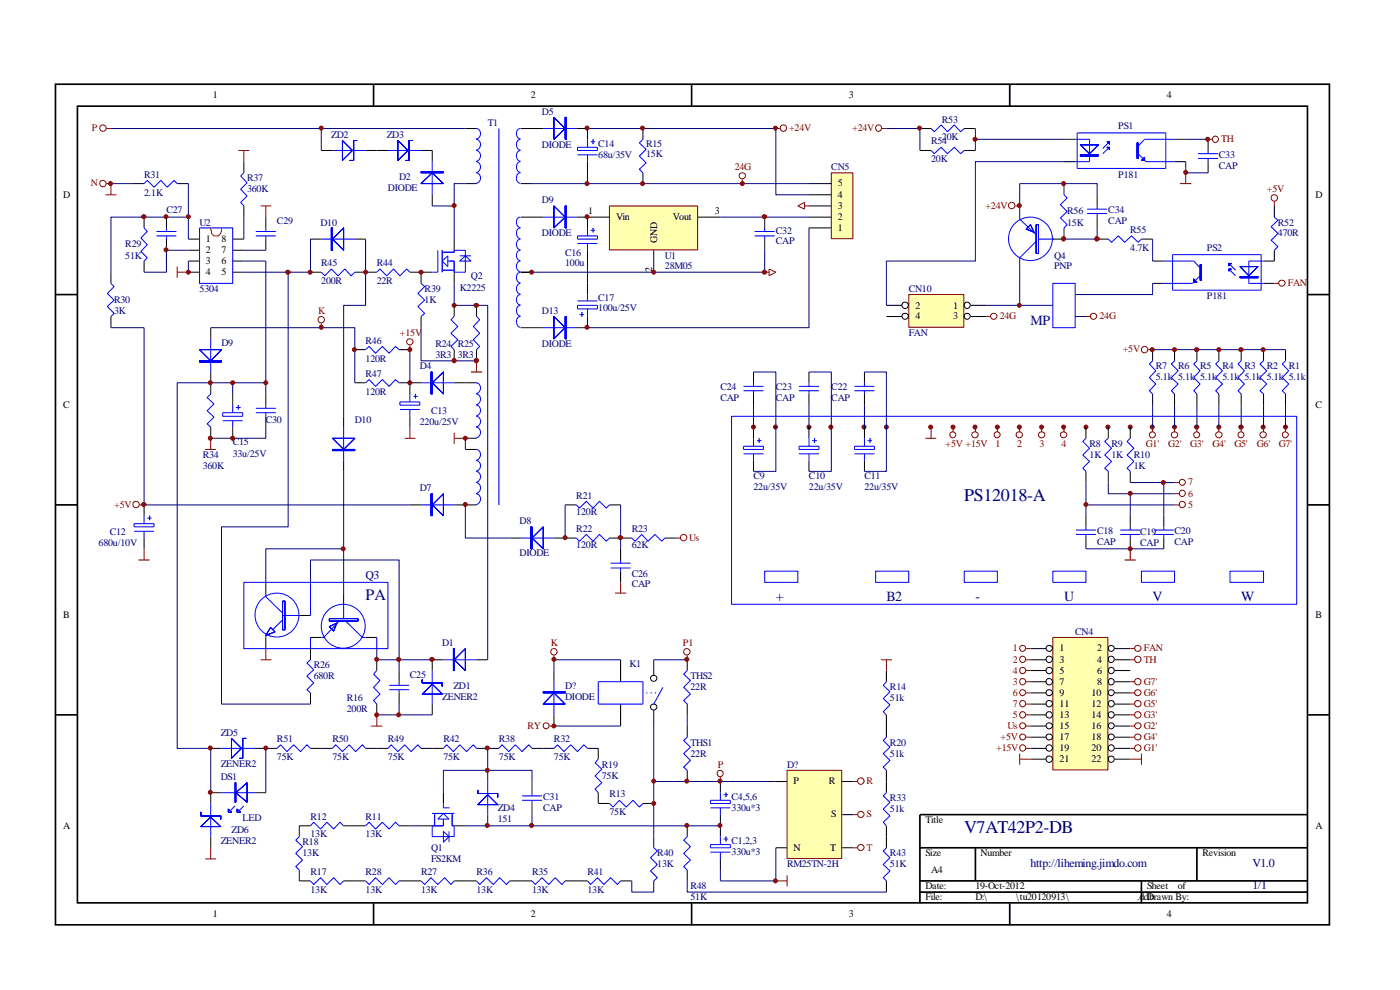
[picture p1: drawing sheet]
<svg xmlns="http://www.w3.org/2000/svg" width="297mm" height="210mm" viewBox="0 0 297 210" stroke-linecap="round" stroke-linejoin="round" font-family="sans-serif">
<g fill="none" stroke="#000" stroke-width=".35">
<path d="M11.8 17.9h270.2v178.3h-270.2zM79.2 17.9v4.6M146.7 17.9v4.6M214.2 17.9v4.6M16.4 22.5h261v169h-261zM11.8 62.5h4.6M277.5 62.5h4.6M11.8 107.1h4.6M277.5 107.1h4.6M11.8 151.6h4.6M277.5 151.6h4.6M195.2 179.8h82.3"/>
<path d="M206.9 179.8v7.1M253.9 179.8v7.1M277.5 172.8h-82.3v18.8M79.2 191.6v4.7M146.7 191.6v4.7M195.2 186.9h82.3M195.2 189.2h82.3M214.2 191.6v4.7M242.1 186.9v4.7"/>
</g>
<g fill="none" stroke="#000" stroke-width=".21">
<path d="M28.2 38.9h2.4M37.6 38.9h2.4M51.7 34.3v2.4M68.2 31.9h2.3M77.6 31.9h4.7M89.3 31.9h2.4v2.4M98.7 27.3h2.4M98.7 38.9h2.4M110.5 27.3h4.7M110.5 38.9h2.4M122.3 27.3h2.3M23.5 57.7v2.4"/>
<path d="M30.6 46.1v2.2M30.6 55.4v2.3M35.3 46.1v2.2M35.3 50.7v2.4M40 57.7h2.3M40 50.7h2.3M40 53.1h2.3M40 55.4h2.3M49.4 57.7h2.3M49.4 50.7h2.3M49.4 53.1h2.3M49.4 55.4h2.3"/>
<path d="M51.7 43.7v2.4M56.4 46.1v2.2M56.4 50.7v2.4M65.9 57.7h2.3M65.9 50.7h2.3M75.3 57.7h4.6M75.3 50.7h2.3M87 57.7h4.7M89.3 57.7v2.4M91.7 41.3v2.4M96.4 50.7v2.4M96.4 57.7v2.4"/>
<path d="M110.5 57.7h2.4M110.5 46.1h4.7M122.3 46.1h2.3M162.2 46.1v2.2M162.2 50.7v2.4M23.5 67.1v2.4M44.7 69.5v2.4M44.7 78.9v4.7M89.3 67.1v2.4M96.4 64.8v2.3M96.4 74.2v2.3M101.1 64.8v2.3"/>
<path d="M101.1 74.2v2.3M110.5 69.5h4.7M122.3 69.5h2.3M44.7 90.6v2.4M49.4 83.6v2.3M49.4 90.6v2.4M56.4 83.6v2.3M56.4 88.3v2.3M72.9 88.3v2.3M72.9 97.7v2.3M87 88.3v2.3M89.3 81.2h-2.3v2.4"/>
<path d="M96.4 81.2h4.7M98.7 95.3h2.4M98.7 93h2.4M30.6 107.1v2.3M30.6 114.1v2.3M87 107.1h2.3M96.4 107.1h4.7M108.1 114.1h2.4M117.5 114.1h4.8M119.9 107.1h2.4M129.3 107.1h2.4M129.3 114.1h4.7"/>
<path d="M131.7 116.4v2.4M141.1 114.1h2.3M56.4 123.5v2.3M56.4 135.2v2.4M63.5 130.6h2.4M65.9 135.2h2.3M65.9 137.6v2.4M72.9 125.8v2.4M77.6 135.2h2.3M79.9 140v2.2M94.1 140h-2.4v2.2M101.1 140h2.4"/>
<path d="M131.7 121.2v2.3M44.7 158.7h2.3M54.1 158.7h4.7M65.9 147v2.4M65.9 158.7h4.6M77.6 158.7h4.7M79.9 149.4v2.2M84.7 142.2v2.4M84.7 147v2.4M89.3 158.7h4.8M91.7 149.4v2.2M101.1 158.7h4.7"/>
<path d="M112.9 158.7h4.6M124.6 158.7h2.3v2.3M44.7 177.5v2.3M47 168.1h-2.3v2.3M54.1 168.1h2.3M126.9 168.1v2.3h2.4M136.4 170.4h2.3"/>
</g>
<g fill="none" stroke="#00f" stroke-width=".21">
<path d="M30.6 38.9l.6-.6 1.5 1.4 1.4-1.4 1.4 1.4 1.4-1.4 .7 .6M51.7 36.7l-.6 .6 1.3 1.5-1.3 1.3 1.3 1.5-1.3 1.3 .6 .8M70.5 31.9h7.1M82.3 31.9h7M91.7 34.3v7M101 27.3a1.11 1.11 0 0 1 1 1.1 1.11 1.11 0 0 1-1 1.1M101 29.5a1.17 1.17 0 0 1 .9 1.2 1.17 1.17 0 0 1-.9 1.1M101 31.9a1.17 1.17 0 0 1 .9 1.2 1.17 1.17 0 0 1-.9 1.1M101 34.3a1.17 1.17 0 0 1 .9 1.1 1.17 1.17 0 0 1-.9 1.2M101 36.7a1.11 1.11 0 0 1 1 1.1 1.11 1.11 0 0 1-1 1.1M110.4 36.7a1.14 1.14 0 0 0-.8 1.1 1.14 1.14 0 0 0 .8 1.1M110.4 34.3a1.19 1.19 0 0 0-.8 1.1 1.19 1.19 0 0 0 .8 1.2"/>
<path d="M110.4 31.9a1.19 1.19 0 0 0-.8 1.2 1.19 1.19 0 0 0 .8 1.1M110.4 29.5a1.19 1.19 0 0 0-.8 1.2 1.19 1.19 0 0 0 .8 1.1M110.4 27.3a1.14 1.14 0 0 0-.8 1.1 1.14 1.14 0 0 0 .8 1.1M115.2 27.3h7.1M30.6 48.3l.6 .8-1.3 1.4 1.3 1.4-1.3 1.4 1.3 1.4-.6 .7M33.2 49.1h4.2M33.2 50h4.2M35.3 48.3v.8M35.3 50v.7M42.3 48.3h7.1v11.8h-7.1zM54.3 49.1h4.2M54.3 50h4.2"/>
<path d="M56.4 48.3v.8M56.4 50v.7M68.2 57.7l.7 .8 1.4-1.4 1.4 1.4 1.5-1.4 1.3 1.4 .8-.8M68.2 50.7h7.1M79.9 57.7l.7-.6 1.4 1.4 1.5-1.4 1.3 1.4 1.5-1.4 .7 .6M92.9 53.1v4.6h-1.2M93.8 53.5h2.6v-.4h2.3v4.6h-2.3v-2.3h-1.4M93.8 53.1v4.6M93.8 57.3h2.6M93.8 55.4l1.2-1.1v2.3zM97.5 55.4l1.2-1.1 1.2 1.1zM97.5 54.3h2.4"/>
<path d="M110.4 55.4a1.19 1.19 0 0 0-.8 1.1 1.19 1.19 0 0 0 .8 1.2M110.4 53.1a1.14 1.14 0 0 0-.8 1.1 1.14 1.14 0 0 0 .8 1.1M110.4 50.7a1.19 1.19 0 0 0-.8 1.2 1.19 1.19 0 0 0 .8 1.1M110.4 48.3a1.19 1.19 0 0 0-.8 1.2 1.19 1.19 0 0 0 .8 1.1M110.4 46.1a1.14 1.14 0 0 0-.8 1.1 1.14 1.14 0 0 0 .8 1.1M110.4 57.7a1.19 1.19 0 0 0-.8 1.2 1.19 1.19 0 0 0 .8 1.1M115.2 46.1h7.1M160.1 49.1h4.2M160.1 50h4.2M162.2 48.3v.8M162.2 50v.7M23.5 60.1l.7 .7-1.4 1.4 1.4 1.5-1.4 1.3 1.4 1.5-.7 .6"/>
<path d="M44.7 71.9v7M89.3 60.1l.8 .7-1.5 1.4 1.5 1.5-1.5 1.3 1.5 1.5-.8 .6M96.4 67.1l-.7 .7 1.4 1.5-1.4 1.4 1.4 1.4-1.4 1.4 .7 .7M101.1 67.1l.7 .7-1.4 1.5 1.4 1.4-1.4 1.4 1.4 1.4-.7 .7M110.4 67.1a1.19 1.19 0 0 0-.8 1.2 1.19 1.19 0 0 0 .8 1.1M110.4 64.8a1.19 1.19 0 0 0-.8 1.1 1.19 1.19 0 0 0 .8 1.2M110.4 62.5a1.14 1.14 0 0 0-.8 1.1 1.14 1.14 0 0 0 .8 1.1M110.4 60.1a1.19 1.19 0 0 0-.8 1.2 1.19 1.19 0 0 0 .8 1.1M115.2 69.5h7.1M44.7 83.6l-.8 .7 1.5 1.4-1.5 1.4 1.5 1.4-1.5 1.4 .8 .7M47.2 87.5h4.3v.8h-4.3zM47.2 89.2h4.3"/>
<path d="M49.4 85.9v1.6M49.4 89.2v1.4M50 86.4h1.1M50.5 85.9v1M54.3 86.6h4.2M54.3 87.5h4.2M56.4 85.9v.7M56.4 87.5v.8M72.9 90.6v7.1M84.8 85.3h4.3v.6h-4.3zM84.8 86.9h4.3M87 83.6v1.7"/>
<path d="M87 86.9v1.4M87.7 84.1h.9M88.1 83.6v.9M89.3 81.2h7.1M101 95.3a1.17 1.17 0 0 1 .9 1.2 1.17 1.17 0 0 1-.9 1.1M101 97.7a1.11 1.11 0 0 1 1 1.1 1.11 1.11 0 0 1-1 1.1M101 100a1.17 1.17 0 0 1 .9 1.1 1.17 1.17 0 0 1-.9 1.2M101 81.2a1.17 1.17 0 0 1 .9 1.1 1.17 1.17 0 0 1-.9 1.2M101 83.6a1.17 1.17 0 0 1 .9 1.1 1.17 1.17 0 0 1-.9 1.2M101 85.9a1.17 1.17 0 0 1 .9 1.2 1.17 1.17 0 0 1-.9 1.1M101 88.3a1.11 1.11 0 0 1 1 1.1 1.11 1.11 0 0 1-1 1.1M101 90.6a1.17 1.17 0 0 1 .9 1.1 1.17 1.17 0 0 1-.9 1.2"/>
<path d="M28.4 111.1h4.3v.7h-4.3zM28.4 112.7h4.3M30.6 109.4v1.7M30.6 112.7v1.4M31.2 109.9h1M31.7 109.4v.9M89.3 107.1h7.1M101 102.4a1.17 1.17 0 0 1 .9 1.1 1.17 1.17 0 0 1-.9 1.1M101 104.7a1.17 1.17 0 0 1 .9 1.2 1.17 1.17 0 0 1-.9 1.1M110.5 114.1h7M122.3 114.1l.6 .7 1.5-1.4 1.4 1.4 1.4-1.4 1.4 1.4 .7-.7M122.3 107.1l.6 .7 1.5-1.5 1.4 1.5 1.4-1.5 1.4 1.5 .7-.7"/>
<path d="M129.5 119.5h4.3M131.7 118.8v.7M134 114.1l.7 .7 1.4-1.4 1.4 1.4 1.4-1.4 1.5 1.4 .7-.7M51.7 123.5h30.6v14.1h-30.6zM56.4 125.8v.8l3.5 3.4M56.4 134.8v.4M59.9 131.5l-2.1 2.1M59.9 130.6h3.6M65.9 140l-.8 .6 1.4 1.5-1.4 1.3 1.4 1.5-1.4 1.4 .8 .7M65.9 123.5v7.1M65.9 135.2v2.4M72 131.7l-3.3 3.5h-.5"/>
<path d="M72.9 123.5v2.3M72.9 127.9v3.3M73.3 131.7l3.6 3.5h.7M79.9 135.2v2.4M94.1 140h7M129.5 120.5h4.3M131.7 120.5v.7M47 158.7h7.1M58.8 158.7l.7-.7 1.4 1.4 1.4-1.4 1.5 1.4 1.3-1.4 .8 .7M70.5 158.7l.7-.7 1.4 1.4 1.5-1.4 1.3 1.4 1.5-1.4 .7 .7M79.9 142.2l-.7 .8 1.4 1.4-1.4 1.4 1.4 1.4-1.4 1.4 .7 .8M82.3 158.7l.7-.7 1.4 1.4 1.5-1.4 1.3 1.4 1.4-1.4 .7 .7"/>
<path d="M82.5 145.4h4.3M82.5 146.3h4.3M84.7 144.6v.8M84.7 146.3v.7M91.7 142.2v7.2M94.1 158.7l.6-.7 1.5 1.4 1.3-1.4 1.5 1.4 1.4-1.4 .7 .7M105.8 158.7l.7-.7 1.4 1.4 1.4-1.4 1.4 1.4 1.5-1.4 .7 .7M117.5 158.7l.8-.7 1.3 1.4 1.5-1.4 1.4 1.4 1.4-1.4 .7 .7M44.7 170.4v7.1M47 168.1h7.1M49.9 170.9l-1 1M51.7 170.9l-.9 1"/>
<path d="M126.9 161l-.7 .8 1.5 1.4-1.5 1.4 1.5 1.4-1.5 1.4 .7 .7M129.3 170.4l.7 .8 1.4-1.4 1.4 1.4 1.5-1.4 1.3 1.4 .8-.8"/>
<circle cx="58.7" cy="130.5" r="4.7"/>
<circle cx="72.8" cy="132.8" r="4.7"/>
</g>
<path d="M44.7 48.3v.6h.2a.98 .98 0 0 0 .4 1.1 .98 .98 0 0 0 1.3-.2l.4-.7v-.8" fill="none" stroke="#f00" stroke-width=".21"/>
<g fill="none" stroke="#800000" stroke-width=".21">
<path d="M22.6 27.3h.9M22.6 38.9h.9v2.4M50.5 31.9h2.4M51.7 31.9v2.4M22.4 41.3h2.3M37.6 56.6v2.3M37.6 57.7h2.4M55.3 43.7h2.3M56.4 43.7v2.4M99.9 78.9h2.4M101.1 76.5v2.4M43.5 95.3h2.3"/>
<path d="M44.7 93v2.3M85.9 93h2.2M87 90.6v2.4M96.4 91.8v2.3M96.4 93h2.3M29.4 118.8h2.3M29.6 107.1h1M30.6 116.4v2.4M55.3 140h2.3M56.4 137.6v2.4M130.5 125.8h2.3M131.7 123.5v2.3"/>
<path d="M78.7 154h2.4M79.9 151.6v2.4M44.7 179.8v2.4M152.8 164.8v1M43.5 182.2h2.3"/>
<circle cx="21.8" cy="38.9" r=".68"/>
<circle cx="21.8" cy="27.2" r=".68"/>
<circle cx="28.9" cy="107" r=".68"/>
<circle cx="152.8" cy="164.1" r=".66"/>
</g>
<path d="M70.3 48.3v4.8h.2v-4.8zM70.3 48.3v4.8h.2v-4.8z" fill="#00f" stroke="#00f" stroke-width=".21"/>
<g fill="#00f" stroke="#00f" stroke-width=".21">
<path d="M70.5 50.7l2.4-2.4v4.8zM70.5 50.7l2.4-2.4v4.8z" fill-rule="evenodd"/>
<path d="M70.5 95.3v.3h4.8v-.3zM70.5 95.3v.3h4.8v-.3z" fill-rule="evenodd"/>
<path d="M70.5 93h4.8l-2.4 2.3zM70.5 93h4.8l-2.4 2.3z" fill-rule="evenodd"/>
<path d="M91.4 78.9v4.7h.3v-4.7zM91.4 78.9v4.7h.3v-4.7z" fill-rule="evenodd"/>
<path d="M91.7 81.2l2.4-2.3v4.7zM91.7 81.2l2.4-2.3v4.7z" fill-rule="evenodd"/>
<path d="M91.4 104.7v4.7h.3v-4.7zM91.4 104.7v4.7h.3v-4.7z" fill-rule="evenodd"/>
<path d="M91.7 107.1l2.4-2.4v4.7zM91.7 107.1l2.4-2.4v4.7z" fill-rule="evenodd"/>
<path d="M42.3 76.5v.3h4.7v-.3zM42.3 76.5v.3h4.7v-.3z" fill-rule="evenodd"/>
<path d="M42.3 74.2h4.7l-2.3 2.3zM42.3 74.2h4.7l-2.3 2.3z" fill-rule="evenodd"/>
<path d="M96.2 137.6v4.6h.2v-4.6zM96.2 137.6v4.6h.2v-4.6z" fill-rule="evenodd"/>
<path d="M98.7 137.6v4.6l-2.3-2.2zM98.7 137.6v4.6l-2.3-2.2z" fill-rule="evenodd"/>
<path d="M59.9 127.5v6.1h.6v-6.1zM59.9 127.5v6.1h.6v-6.1z" fill-rule="evenodd"/>
<path d="M57.4 133.1l.9 .9-1.9 .8zM57.4 133.1l.9 .9-1.9 .8z" fill-rule="evenodd"/>
<path d="M69.8 131.2v.5h6.1v-.5zM69.8 131.2v.5h6.1v-.5z" fill-rule="evenodd"/>
<path d="M69.8 132.9l1 1 .7-1.7zM69.8 132.9l1 1 .7-1.7z" fill-rule="evenodd"/>
<path d="M86.8 29.8v4.2h-.8h.8v-4.2h.7zM86.8 29.8v4.2h-.8h.8v-4.2h.7z" fill-rule="evenodd"/>
<path d="M84.4 29.8l2.1 2.1-2.1 2.1zM84.4 29.8l2.1 2.1-2.1 2.1z" fill-rule="evenodd"/>
<path d="M75 29.8v4.2h-.7h.7v-4.2h.7zM75 29.8v4.2h-.7h.7v-4.2h.7z" fill-rule="evenodd"/>
<path d="M72.6 29.8l2.2 2.1-2.2 2.1zM72.6 29.8l2.2 2.1-2.2 2.1z" fill-rule="evenodd"/>
<path d="M89.3 36.4v.3h4.8v-.3zM89.3 36.4v.3h4.8v-.3z" fill-rule="evenodd"/>
<path d="M89.3 38.9l2.4-2.2 2.4 2.2zM89.3 38.9l2.4-2.2 2.4 2.2z" fill-rule="evenodd"/>
<path d="M51.5 156.6v4.3h-.7h.7v-4.3h.7zM51.5 156.6v4.3h-.7h.7v-4.3h.7z" fill-rule="evenodd"/>
<path d="M49.1 156.6l2.1 2.1-2.1 2.2zM49.1 156.6l2.1 2.1-2.1 2.2z" fill-rule="evenodd"/>
<path d="M42.6 172.3v.8h4.2v.6v-.6h-4.2zM42.6 172.3v.8h4.2v.6v-.6h-4.2z" fill-rule="evenodd"/>
<path d="M42.6 175.3l2.1-2 2.1 2zM42.6 175.3l2.1-2 2.1 2z" fill-rule="evenodd"/>
<path d="M50 168.1l2.4-2.1v4.2zM50 168.1l2.4-2.1v4.2z" fill-rule="evenodd"/>
<path d="M49.9 166v4.2h.1v-4.2zM49.9 166v4.2h.1v-4.2z" fill-rule="evenodd"/>
<path d="M48.4 171.6l.7 .7h-.7zM48.4 171.6l.7 .7h-.7z" fill-rule="evenodd"/>
<path d="M50.3 171.6l.8 .7h-.8zM50.3 171.6l.8 .7h-.8z" fill-rule="evenodd"/>
<path d="M89.6 144.2v.7h4.2v.6v-.6h-4.2zM89.6 144.2v.7h4.2v.6v-.6h-4.2z" fill-rule="evenodd"/>
<path d="M89.6 147.2l2.1-2.1 2.1 2.1zM89.6 147.2l2.1-2.1 2.1 2.1z" fill-rule="evenodd"/>
<path d="M112.6 111.8v4.6h.3v-4.6zM112.6 111.8v4.6h.3v-4.6z" fill-rule="evenodd"/>
<path d="M112.9 114.1l2.3-2.3v4.6zM112.9 114.1l2.3-2.3v4.6z" fill-rule="evenodd"/>
<path d="M119.9 24.9v4.6h.2v-4.6zM119.9 24.9v4.6h.2v-4.6z" fill-rule="evenodd"/>
<path d="M117.5 24.9l2.4 2.4-2.4 2.2zM117.5 24.9l2.4 2.4-2.4 2.2z" fill-rule="evenodd"/>
<path d="M119.9 43.7v4.6h.2v-4.6zM119.9 43.7v4.6h.2v-4.6z" fill-rule="evenodd"/>
<path d="M117.5 43.7l2.4 2.4-2.4 2.2zM117.5 43.7l2.4 2.4-2.4 2.2z" fill-rule="evenodd"/>
<path d="M119.9 67.1v4.8h.2v-4.8zM119.9 67.1v4.8h.2v-4.8z" fill-rule="evenodd"/>
<path d="M117.5 67.1l2.4 2.4-2.4 2.4zM117.5 67.1l2.4 2.4-2.4 2.4z" fill-rule="evenodd"/>
</g>
<g fill="none" stroke="#000080" stroke-width=".21">
<path d="M23.5 27.3h75.2M23.5 38.9h4.7M40 38.9v7.2M68.2 27.3v4.6M98.7 38.9h-2.3v11.8M30.6 46.1h9.4v4.6M40 53.1h-4.7v4.6h-4.7M40 55.4v2.3M51.7 53.1h4.7M56.4 55.4v28.2M61.1 57.7v54.1h-14.1v37.6h18.9M65.9 50.7v7h-14.2"/>
<path d="M77.6 50.7v14.1h-4.7v23.5M91.7 43.7h4.7M30.6 69.5v37.6h56.4M89.3 69.5v7h11.8M96.4 60.1v4.7h7.1v75.2M44.7 81.2h-7.1v77.5h7.1v9.4M49.4 81.2v2.4M56.4 90.6v2.4h-11.7M72.9 100v23.5M98.7 93v2.3M72.9 116.4h-16.5v7.1M98.7 107.1v7h9.4"/>
<path d="M119.9 107.1v7M131.7 107.1v9.3M65.9 123.5v-4.7h18.8v21.2h-4.8v-2.4M91.7 140h-7v2.2M56.4 158.7v9.4M84.7 149.4v2.2h-4.8M84.7 151.6h7"/>
</g>
<path d="M105.8 27.3v79.8" fill="none" stroke="#00f" stroke-width=".25"/>
<g fill="#800000" stroke="#800000" stroke-width=".21">
<circle cx="98.7" cy="93" r=".42"/>
<circle cx="40" cy="57.7" r=".42"/>
<circle cx="89.3" cy="57.7" r=".42"/>
<circle cx="23.5" cy="38.9" r=".42"/>
<circle cx="101.1" cy="64.8" r=".45"/>
<circle cx="101" cy="76.5" r=".48"/>
<circle cx="96.3" cy="76.5" r=".45"/>
<circle cx="96.4" cy="64.8" r=".42"/>
<circle cx="40" cy="46" r=".42"/>
<circle cx="49.4" cy="93" r=".42"/>
<circle cx="30.5" cy="107" r=".45"/>
<circle cx="79.9" cy="151.6" r=".42"/>
<circle cx="79.9" cy="139.9" r=".42"/>
<circle cx="84.6" cy="139.9" r=".42"/>
<circle cx="72.8" cy="116.4" r=".42"/>
<circle cx="96.4" cy="43.6" r=".42"/>
<circle cx="68.2" cy="27.2" r=".42"/>
<circle cx="44.6" cy="93" r=".42"/>
<circle cx="44.6" cy="158.7" r=".42"/>
<circle cx="44.6" cy="168.1" r=".42"/>
<circle cx="56.4" cy="158.7" r=".42"/>
<circle cx="84.6" cy="151.6" r=".42"/>
<circle cx="119.9" cy="114" r=".42"/>
<circle cx="131.6" cy="114" r=".45"/>
</g>
<path d="M176.4 36.7h4.4v13.8h-4.4z" fill="#ffffb0"/>
<path d="M176.4 36.7h4.5v13.9h-4.5z" fill="none" stroke="#800000" stroke-width=".21"/>
<path d="M171.6 38.9h4.8M171.6 48.3h4.8M171.6 46.1h4.8M171.6 43.7h4.8M171.6 41.3h4.8" fill="none" stroke="#000" stroke-width=".21"/>
<path d="M129.4 43.8h18.5v9.1h-18.5z" fill="#ffffb0"/>
<g fill="none" stroke="#800000" stroke-width=".21">
<path d="M129.3 43.7h18.7v9.3h-18.7zM162.2 57.7h1M163.2 57.1l1.4 .6-1.4 .8zM169.2 43.7l1.5-.8v1.5zM170.7 43.7h.9M243.6 74.2h.9M196.3 93h2.3M197.5 90.6v2.4M202.2 90.6v1M206.9 90.6v1M211.6 90.6v1M216.3 90.6v1"/>
<path d="M221 90.6v1M225.7 90.6v1M244.5 90.6v1M249.2 90.6v1M253.9 90.6v1M258.6 90.6v1M263.3 90.6v1M268.1 90.6v1M272.7 90.6v1M143.4 114.1h1M238.6 118.8h2.4M239.8 116.4v2.4"/>
<path d="M249.2 102.4h1M249.2 104.7h1M249.2 107.1h1"/>
<circle cx="242.8" cy="74.2" r=".68"/>
<circle cx="202.1" cy="92.2" r=".64"/>
<circle cx="206.9" cy="92.2" r=".66"/>
<circle cx="211.5" cy="92.2" r=".64"/>
<circle cx="216.3" cy="92.2" r=".66"/>
<circle cx="221" cy="92.2" r=".66"/>
<circle cx="225.7" cy="92.2" r=".66"/>
<circle cx="244.5" cy="92.2" r=".64"/>
<circle cx="249.2" cy="92.2" r=".66"/>
<circle cx="253.9" cy="92.2" r=".64"/>
<circle cx="258.6" cy="92.2" r=".66"/>
<circle cx="263.3" cy="92.2" r=".64"/>
<circle cx="268" cy="92.2" r=".66"/>
<circle cx="272.7" cy="92.2" r=".64"/>
<circle cx="145" cy="114" r=".68"/>
<circle cx="250.8" cy="107" r=".66"/>
<circle cx="250.8" cy="104.6" r=".66"/>
<circle cx="250.8" cy="102.3" r=".64"/>
</g>
<g fill="none" stroke="#000" stroke-width=".21">
<path d="M124.6 27.3v2.2M124.6 34.3v2.4M136.4 27.3v2.2M136.4 36.7v2.2M124.6 53.1v2.3M129.3 46.1h-4.7v2.2M138.7 53.1v4.6M148.1 46.1h4.7M124.6 60.1v2.4M124.6 67.1v2.4M244.5 74.2v2.3M249.2 74.2v2.3"/>
<path d="M253.9 74.2v2.3M258.6 74.2v2.3M263.3 74.2v2.3M268.1 74.2v2.3M272.7 74.2v2.3M159.9 90.6v2.4M159.9 97.7v2.3M171.6 90.6v2.4M171.6 97.7v2.3M183.4 90.6v2.4M183.4 97.7v2.3M230.4 90.6v2.4"/>
<path d="M230.4 100v2.4M235.1 90.6v2.4M235.1 100v2.4M239.8 90.6v2.4M239.8 100v2.4M244.5 83.6v2.3M249.2 83.6v2.3M253.9 83.6v2.3M258.6 83.6v2.3M263.3 83.6v2.3M268.1 83.6v2.3M272.7 83.6v2.3"/>
<path d="M230.4 109.4v2.4M230.4 114.1v2.3M239.8 109.4v2.4M239.8 114.1v2.3M246.9 109.4v2.4M246.9 114.1v2.3"/>
</g>
<g fill="none" stroke="#00f" stroke-width=".21">
<path d="M122.5 31.2h4.2v.7h-4.2zM122.5 32.9h4.2M124.6 29.5v1.7M124.6 32.9v1.4M125.3 30.1h.9M125.8 29.5v1.1M136.4 29.5l-.8 .8 1.5 1.4-1.5 1.4 1.5 1.4-1.5 1.4 .8 .8M122.5 50h4.2v.7h-4.2zM122.5 51.6h4.2M124.6 48.3v1.7M124.6 51.6v1.5M125.3 48.9h.9"/>
<path d="M125.8 48.3v1M122.5 64.8h4.2v.7h-4.2zM122.5 63.8h4.2M122.9 66.7h1M123.4 66.2v.9M124.6 62.5v1.3M124.6 65.5v1.6M244.5 76.5l-.7 .7 1.4 1.5-1.4 1.4 1.4 1.3-1.4 1.5 .7 .7M249.2 76.5l-.7 .7 1.4 1.5-1.4 1.4 1.4 1.3-1.4 1.5 .7 .7M253.9 76.5l-.7 .7 1.4 1.5-1.4 1.4 1.4 1.3-1.4 1.5 .7 .7M258.6 76.5l-.7 .7 1.4 1.5-1.4 1.4 1.4 1.3-1.4 1.5 .7 .7M263.3 76.5l-.7 .7 1.4 1.5-1.4 1.4 1.4 1.3-1.4 1.5 .7 .7"/>
<path d="M268.1 76.5l-.8 .7 1.4 1.5-1.4 1.4 1.4 1.3-1.4 1.5 .8 .7M272.7 76.5l-.7 .7 1.4 1.5-1.4 1.4 1.4 1.3-1.4 1.5 .7 .7M155.2 88.3h119.9v39.9h-119.9zM157.7 94.7h4.3v.6h-4.3zM157.7 96.3h4.3M159.9 93v1.7M159.9 96.3v1.4M160.6 93.5h.9M161 93v.9M169.5 96.3h4.2M169.5 94.7h4.2v.6h-4.2zM171.6 93v1.7"/>
<path d="M171.6 96.3v1.4M172.3 93.5h1M172.8 93v.9M181.3 96.3h4.2M181.3 94.7h4.2v.6h-4.2zM183.4 93v1.7M183.4 96.3v1.4M184.1 93.5h.9M184.6 93v.9M230.4 93l-.7 .6 1.4 1.5-1.4 1.4 1.4 1.4-1.4 1.4 .7 .7M235.1 93l-.7 .6 1.4 1.5-1.4 1.4 1.4 1.4-1.4 1.4 .7 .7M239.8 93l-.7 .6 1.4 1.5-1.4 1.4 1.4 1.4-1.4 1.4 .7 .7"/>
<path d="M228.3 113.4h4.2M228.3 112.4h4.2M230.4 111.8v.6M230.4 113.4v.7M237.7 113.4h4.2M237.7 112.4h4.2M239.8 111.8v.6M239.8 113.4v.7M244.8 113.4h4.2M244.8 112.4h4.2M246.9 111.8v.6M246.9 113.4v.7"/>
<path d="M162.2 121.2h7v2.3h-7zM185.8 121.2h7v2.3h-7zM204.6 121.2h7v2.3h-7zM223.4 121.2h7v2.3h-7zM242.1 121.2h7.1v2.3h-7.1zM260.9 121.2h7.2v2.3h-7.2z"/>
</g>
<circle cx="124.5" cy="46" r=".42" fill="#800000" stroke="#800000" stroke-width=".21"/>
<g fill="none" stroke="#000080" stroke-width=".21">
<path d="M112.9 38.9h58.7M124.6 27.3h40v14h7M124.6 36.7v2.2M124.6 55.4v4.7M152.8 46.1h18.8M162.2 53.1v4.6h-49.3M171.6 48.3v21.2h-47M244.5 74.2h28.2M164.6 90.6v9.4h-4.7M176.4 90.6v9.4h-4.8M188 90.6v9.4h-4.6M244.5 85.9v4.7"/>
<path d="M249.2 85.9v4.7M253.9 85.9v4.7M258.6 85.9v4.7M263.3 85.9v4.7M268.1 85.9v4.7M272.7 85.9v4.7M230.4 102.4v4.7h18.8M230.4 107.1v2.3M230.4 116.4h16.5M235.1 102.4v2.3h14.1M239.8 102.4h9.4M239.8 104.7v4.7"/>
<path d="M246.9 102.4v7"/>
</g>
<g fill="#800000" stroke="#800000" stroke-width=".21">
<circle cx="124.5" cy="69.4" r=".42"/>
<circle cx="162.2" cy="46" r=".45"/>
<circle cx="112.8" cy="57.7" r=".42"/>
<circle cx="162.2" cy="57.7" r=".45"/>
<circle cx="138.7" cy="57.7" r=".42"/>
<circle cx="124.5" cy="27.2" r=".42"/>
<circle cx="124.5" cy="38.9" r=".42"/>
<circle cx="136.3" cy="38.9" r=".42"/>
<circle cx="136.3" cy="27.2" r=".42"/>
<circle cx="164.5" cy="90.6" r=".42"/>
<circle cx="171.6" cy="90.6" r=".42"/>
<circle cx="176.3" cy="90.6" r=".42"/>
<circle cx="183.3" cy="90.6" r=".42"/>
<circle cx="188" cy="90.6" r=".42"/>
<circle cx="197.4" cy="90.6" r=".42"/>
<circle cx="206.8" cy="90.6" r=".42"/>
<circle cx="211.6" cy="90.6" r=".42"/>
<circle cx="216.2" cy="90.6" r=".42"/>
<circle cx="221" cy="90.6" r=".42"/>
<circle cx="225.6" cy="90.6" r=".42"/>
<circle cx="230.4" cy="90.6" r=".42"/>
<circle cx="235" cy="90.6" r=".42"/>
<circle cx="239.8" cy="90.6" r=".42"/>
<circle cx="244.4" cy="90.6" r=".42"/>
<circle cx="249.2" cy="90.6" r=".42"/>
<circle cx="253.9" cy="90.6" r=".45"/>
<circle cx="258.6" cy="90.6" r=".42"/>
<circle cx="263.3" cy="90.6" r=".45"/>
<circle cx="268" cy="90.6" r=".42"/>
<circle cx="272.7" cy="90.6" r=".42"/>
<circle cx="202.2" cy="90.6" r=".42"/>
<circle cx="159.9" cy="90.6" r=".42"/>
<circle cx="230.4" cy="107" r=".42"/>
<circle cx="239.8" cy="104.6" r=".42"/>
<circle cx="246.8" cy="102.4" r=".42"/>
<circle cx="268" cy="74.2" r=".42"/>
<circle cx="263.3" cy="74.2" r=".45"/>
<circle cx="258.6" cy="74.2" r=".42"/>
<circle cx="253.9" cy="74.2" r=".45"/>
<circle cx="249.2" cy="74.2" r=".42"/>
</g>
<path d="M167 163.5h11.5v18.5h-11.5z" fill="#ffffb0"/>
<g fill="none" stroke="#800000" stroke-width=".21">
<path d="M157.5 38v.9M164.6 27.3h.9M187.1 27.3h.9M250.4 38.9h2.3M251.5 36.7v2.2M256.3 29.5h.9M215.4 43.7h.9M270.3 42.8v.9M230.4 67.1h.9M270.3 60.1h1M117.5 139v1M145.8 139v1"/>
<path d="M116.6 154h.9M167 163.4h11.6v18.7h-11.6zM181 165.8h.9M181 172.8h.9M181 179.8h.9M164.6 186.9h2.4M167 185.7v2.3"/>
<circle cx="157.5" cy="37.3" r=".66"/>
<circle cx="166.2" cy="27.2" r=".68"/>
<circle cx="186.4" cy="27.2" r=".66"/>
<circle cx="257.8" cy="29.5" r=".66"/>
<circle cx="214.6" cy="43.6" r=".68"/>
<circle cx="270.3" cy="42" r=".68"/>
<circle cx="232" cy="67.1" r=".66"/>
<circle cx="272" cy="60.1" r=".66"/>
<circle cx="117.5" cy="138.3" r=".68"/>
<circle cx="145.7" cy="138.3" r=".68"/>
<circle cx="115.9" cy="154" r=".64"/>
<circle cx="182.6" cy="165.7" r=".68"/>
<circle cx="182.6" cy="172.8" r=".66"/>
<circle cx="182.6" cy="179.8" r=".66"/>
</g>
<g fill="none" stroke="#000" stroke-width=".21">
<path d="M195.2 27.3h2.3M195.2 31.9h2.3M204.6 27.3h2.3M204.6 31.9h2.3M225.7 38.9v2.4M225.7 29.5h2.4M225.7 34.3h2.4M249.2 29.5h2.3M249.2 34.3h2.3M256.3 29.5v2.4M256.3 34.3v2.4M216.3 43.7v2.4"/>
<path d="M216.3 55.4v2.3M225.7 48.3v2.4h-2.3M232.7 50.7h2.4M232.7 41.3v2.4M232.7 46.1v2.2M242.1 50.7h2.4M244.5 55.4h2.4M270.3 43.7v2.4M270.3 53.1v2.3h-2.2M159.9 78.9v2.3M171.6 78.9v2.3M183.4 78.9v2.3"/>
<path d="M244.5 60.1h2.4M268.1 60.1h2.2M159.9 83.6v2.3M171.6 83.6v2.3M183.4 83.6v2.3M131.7 140v4.6M138.7 140v3.3M145.8 140v2.2M131.7 149.4v4.6M138.7 150.7v3.3M145.8 149.4v2.2M145.8 154v2.4"/>
<path d="M65.9 175.2h-2.4v2.3M72.9 175.2h4.7M84.7 175.2h2.3M89.3 175.2h2.4M94.1 168.1v2.3M96.4 175.2h2.3M103.5 163.4v2.4M103.5 172.8v2.4M112.9 165.8v2.3M112.9 170.4v2.4M138.7 177.5v2.3M145.8 163.4v2.4"/>
<path d="M145.8 175.2v2.3M152.8 165.8v2.3M152.8 172.8v4.7M164.6 165.8h2.4M164.6 179.8h2.4M178.6 165.8h2.4M178.6 172.8h2.4M178.6 179.8h2.4M63.5 184.6v2.3h2.4M72.9 186.9h4.7M84.7 186.9h4.6M96.4 186.9h4.7"/>
<path d="M108.1 186.9h4.8M119.9 186.9h4.7M131.7 186.9h2.3M138.7 186.9v2.3M145.8 184.6v2.3M152.8 182.2v2.4"/>
<circle cx="138.7" cy="143.9" r=".66"/>
<circle cx="138.7" cy="150" r=".66"/>
</g>
<g fill="none" stroke="#00f" stroke-width=".21">
<path d="M197.5 27.3l.7 .6 1.4-1.4 1.4 1.4 1.4-1.4 1.4 1.4 .8-.6M197.5 31.9l.7 .7 1.4-1.4 1.4 1.4 1.4-1.4 1.4 1.4 .8-.7M228.1 29.5h3v4.8h-3M228.5 28.2h18.8v7.5h-18.8zM235.4 31.2l-1.5 1.4M235.4 30.1l-1.5 1.4M241.5 32.6l1.6 1.7h6.1M249.2 29.5h-6.4l-1.3 1.5M254.2 32.6h4.2M254.2 33.6h4.2M256.3 31.9v.7M256.3 33.6v.7"/>
<path d="M216.3 46.1v.4l3.5 3.3M219.8 51.2l-3.5 3.5v.7M220.3 50.7h3.3M225.7 41.3l.7 .7-1.4 1.4 1.4 1.5-1.4 1.3 1.4 1.5-.7 .6M230.6 44.4h4.3M230.6 45.3h4.3M232.7 43.7v.7M232.7 45.3v.8M235.1 50.7l.7 .7 1.4-1.4 1.4 1.4 1.4-1.4 1.5 1.4 .6-.7M246.9 55.4h6.3l1.4 1.4M248.8 54h18.7v7.6h-18.7zM254.6 58.5l-1.6 1.6h-6.1"/>
<path d="M260.7 57.1l1.4 1.4M260.7 55.9l1.4 1.4M268.1 55.4h-3.2v4.7h3.2M270.3 46.1l.8 .6-1.4 1.4 1.4 1.4-1.4 1.5 1.4 1.3-.8 .8M223.4 60.1h4.7v9.4h-4.7zM157.7 82h4.3M157.7 82.9h4.3M159.9 81.2v.8M159.9 82.9v.7M169.5 82h4.2M169.5 82.9h4.2M171.6 81.2v.8"/>
<path d="M171.6 82.9v.7M181.3 82h4.2M181.3 82.9h4.2M183.4 81.2v.8M183.4 82.9v.7M126.9 144.6h9.5v4.8h-9.5zM137.1 147h.2M138 147h.3M138.9 147h.3M140.6 145.8l-1.9 3.6M145.8 156.4l-.8 .7 1.5 1.4-1.5 1.4 1.5 1.4-1.5 1.4 .8 .7M145.8 142.2l-.8 .8 1.5 1.4-1.5 1.4 1.5 1.4-1.5 1.4 .8 .8"/>
<path d="M63.5 177.5l-.8 .7 1.5 1.4-1.5 1.4 1.5 1.5-1.5 1.3 .8 .8M65.9 175.2l.6-.8 1.5 1.5 1.3-1.5 1.5 1.5 1.3-1.5 .8 .8M77.6 175.2l.7-.8 1.4 1.5 1.4-1.5 1.4 1.5 1.4-1.5 .8 .8M91.7 172.6h4.7M92.2 172.6v2.6M92.9 173.7l1.2-1.1 1.1 1.1zM94.1 176.4l1.1 1.1-1.1 1.1zM94.1 170.4v1h1.3M95.2 176.4v2.2M95.9 172.6v2.6h.5v2.3h-4.7v-2.3h2.4v-1.5M103.5 165.8v7M110.7 169.8h4.3"/>
<path d="M110.7 168.8h4.3M112.9 168.1v.7M112.9 169.8v.6M138.7 179.8l.7 .7-1.4 1.4 1.4 1.5-1.4 1.3 1.4 1.5-.7 .7M145.8 177.5l-.8 .7 1.5 1.4-1.5 1.4 1.5 1.5-1.5 1.3 .8 .8M150.7 169.8h4.2v.6h-4.2zM150.7 179.2h4.2v.6h-4.2zM150.7 171.4h4.2M152.8 168.1v1.7M152.8 171.4v1.4M152.8 177.5v1.7M153.5 168.6h.9"/>
<path d="M153.5 178h.9M154 168.1v1M154 177.5v1M65.9 186.9l.6 .7 1.5-1.4 1.3 1.4 1.5-1.4 1.3 1.4 .8-.7M77.6 186.9l.7 .7 1.4-1.4 1.4 1.4 1.4-1.4 1.4 1.4 .8-.7M89.3 186.9l.8 .7 1.3-1.4 1.5 1.4 1.4-1.4 1.4 1.4 .7-.7M101.1 186.9l.7 .7 1.4-1.4 1.4 1.4 1.4-1.4 1.4 1.4 .7-.7M112.9 186.9l.6 .7 1.5-1.4 1.4 1.4 1.4-1.4 1.4 1.4 .7-.7M124.6 186.9l.7 .7 1.4-1.4 1.4 1.4 1.4-1.4 1.5 1.4 .7-.7M150.7 180.8h4.2M152.8 180.8v1.4"/>
<circle cx="218.6" cy="50.7" r="4.6"/>
</g>
<g fill="none" stroke="#000080" stroke-width=".21">
<path d="M188 27.3h7.2v4.6M206.9 27.3v4.6M206.9 29.5h18.8M251.5 34.3v2.4h4.8M251.5 29.5h4.8M51.7 46.1v4.6M51.7 55.4h4.7M232.7 48.3v2.4h-7M232.7 41.3v-2.4h-16.4v4.8M244.5 50.7v4.7M159.9 78.9h4.7v11.7M171.6 78.9h4.8v11.7"/>
<path d="M183.4 78.9h4.6v11.7M244.5 60.1v2.4h-16.4M159.9 85.9v4.7M171.6 85.9v4.7M183.4 85.9v4.7M138.7 140h7.1M103.5 158.7v4.7M138.7 154v11.8h25.9M87 175.2h2.3M98.7 175.2h54.1M112.9 165.8v-2.4h-18.8v4.7M112.9 172.8v2.4"/>
<path d="M138.7 165.8v11.7M164.6 179.8v7.1h-11.8v-2.3M134 186.9v2.3h4.7"/>
</g>
<circle cx="152.7" cy="175.1" r=".42" fill="#800000" stroke="#800000" stroke-width=".21"/>
<g fill="#800000" stroke="#800000" stroke-width=".21">
<circle cx="152.7" cy="165.7" r=".42"/>
<circle cx="103.4" cy="158.7" r=".42"/>
<circle cx="112.8" cy="175.1" r=".42"/>
<circle cx="138.7" cy="170.4" r=".42"/>
<circle cx="164.5" cy="27.2" r=".42"/>
<circle cx="157.5" cy="38.9" r=".42"/>
<circle cx="195.1" cy="27.2" r=".42"/>
<circle cx="206.8" cy="29.5" r=".42"/>
<circle cx="225.6" cy="50.7" r=".45"/>
<circle cx="232.7" cy="50.7" r=".48"/>
<circle cx="225.6" cy="38.9" r=".42"/>
<circle cx="216.2" cy="43.6" r=".42"/>
<circle cx="35.2" cy="53" r=".42"/>
<circle cx="35.2" cy="46" r=".42"/>
<circle cx="65.8" cy="57.7" r=".42"/>
<circle cx="61.1" cy="57.7" r=".45"/>
<circle cx="98.7" cy="107" r=".42"/>
<circle cx="91.7" cy="139.9" r=".45"/>
<circle cx="103.4" cy="163.4" r=".42"/>
<circle cx="103.4" cy="175.1" r=".42"/>
</g>
<g fill="#00f" stroke="#00f" stroke-width=".21">
<path d="M101.3 167.6v.7h4.3v.8v-.8h-4.3zM101.3 167.6v.7h4.3v.8v-.8h-4.3z" fill-rule="evenodd"/>
<path d="M101.3 170.7l2.2-2.1 2.1 2.1zM101.3 170.7l2.2-2.1 2.1 2.1z" fill-rule="evenodd"/>
<path d="M229.2 30.7h3.8l-1.9 1.9zM229.2 30.7h3.8l-1.9 1.9z" fill-rule="evenodd"/>
<path d="M229.2 32.9h3.8v.2h-3.8zM229.2 32.9h3.8v.2h-3.8z" fill-rule="evenodd"/>
<path d="M234.9 30.1l.5 .5v-.5zM234.9 30.1l.5 .5v-.5z" fill-rule="evenodd"/>
<path d="M234.9 31.2l.5 .5v-.5zM234.9 31.2l.5 .5v-.5z" fill-rule="evenodd"/>
<path d="M241.2 30.3v3.3h.3v-3.3zM241.2 30.3v3.3h.3v-3.3z" fill-rule="evenodd"/>
<path d="M242.8 33.4v.6h-.7zM242.8 33.4v.6h-.7z" fill-rule="evenodd"/>
<path d="M263.1 56.6l1.8 1.9 2-1.9zM263.1 56.6l1.8 1.9 2-1.9z" fill-rule="evenodd"/>
<path d="M263.1 58.7v.2h3.8v-.2zM263.1 58.7v.2h3.8v-.2z" fill-rule="evenodd"/>
<path d="M260.7 55.9h.5l-.5 .5zM260.7 55.9h.5l-.5 .5z" fill-rule="evenodd"/>
<path d="M260.7 57.1h.5l-.5 .4zM260.7 57.1h.5l-.5 .4z" fill-rule="evenodd"/>
<path d="M254.6 56.1v3.3h.2v-3.3zM254.6 56.1v3.3h.2v-3.3z" fill-rule="evenodd"/>
<path d="M253.2 59.2v.7h.7zM253.2 59.2v.7h.7z" fill-rule="evenodd"/>
<path d="M219.8 47.7v6.1h.5v-6.1zM219.8 47.7v6.1h.5v-6.1z" fill-rule="evenodd"/>
<path d="M218.6 47.7l-.9 .9 1.7 .7zM218.6 47.7l-.9 .9 1.7 .7z" fill-rule="evenodd"/>
</g>
<path d="M223.4 135.3h11.5v27.9h-11.5z" fill="#ffffb0"/>
<g fill="none" stroke="#800000" stroke-width=".21">
<path d="M68.2 68.6v.9M87 73.2v1M217.7 137.6h.9M217.7 140h.9M223.4 135.2h11.6v28.1h-11.6zM239.8 137.6h.9M239.8 140h.9M216.3 159.9v2.3M217.7 158.7h.9M217.7 156.4h.9M217.7 151.6h.9M217.7 149.4h.9"/>
<path d="M217.7 147h.9M217.7 144.6h.9M217.7 142.2h.9M239.8 158.7h.9M239.8 156.4h.9M239.8 154h.9M239.8 151.6h.9M239.8 149.4h.9M239.8 147h.9M239.8 144.6h.9M242.1 159.9v2.3M216.3 161h2.3"/>
<path d="M239.8 161h2.3"/>
<circle cx="68.2" cy="67.8" r=".68"/>
<circle cx="87" cy="72.5" r=".66"/>
<circle cx="216.9" cy="139.8" r=".66"/>
<circle cx="217" cy="137.5" r=".64"/>
<circle cx="241.4" cy="139.9" r=".68"/>
<circle cx="241.4" cy="137.5" r=".66"/>
<circle cx="216.9" cy="151.6" r=".66"/>
<circle cx="216.9" cy="142.2" r=".66"/>
<circle cx="216.9" cy="144.6" r=".66"/>
<circle cx="216.9" cy="149.2" r=".66"/>
<circle cx="216.9" cy="158.6" r=".66"/>
<circle cx="217" cy="146.9" r=".64"/>
<circle cx="217" cy="156.3" r=".64"/>
<circle cx="241.4" cy="151.6" r=".68"/>
<circle cx="241.4" cy="144.6" r=".68"/>
<circle cx="241.4" cy="149.3" r=".68"/>
<circle cx="241.4" cy="158.7" r=".68"/>
<circle cx="241.4" cy="154" r=".66"/>
<circle cx="241.4" cy="146.9" r=".66"/>
<circle cx="241.4" cy="156.3" r=".66"/>
</g>
<g fill="none" stroke="#000" stroke-width=".21">
<path d="M75.3 74.2h2.3M84.7 74.2h2.3M75.3 81.2h2.3M84.7 81.2h2.3M218.6 137.6h3.3M218.6 140h3.3M236.5 137.6h3.3M236.5 140h3.3M117.5 142.2v2.4M117.5 151.6v2.4M218.6 142.2h3.3M218.6 144.6h3.3"/>
<path d="M218.6 147h3.3M218.6 149.4h3.3M218.6 151.6h3.3M218.6 154h3.3M218.6 156.4h3.3M218.6 158.7h3.3M236.5 142.2h3.3M236.5 144.6h3.3M236.5 147h3.3M236.5 149.4h3.3M236.5 151.6h3.3M236.5 154h3.3"/>
<path d="M236.5 156.4h3.3M236.5 158.7h3.3M218.6 161h3.3M236.5 161h3.3"/>
<circle cx="222.6" cy="139.9" r=".68"/>
<circle cx="222.6" cy="137.5" r=".66"/>
<circle cx="235.7" cy="139.8" r=".66"/>
<circle cx="235.8" cy="137.5" r=".64"/>
<circle cx="222.6" cy="151.6" r=".68"/>
<circle cx="222.6" cy="142.2" r=".68"/>
<circle cx="222.6" cy="144.6" r=".68"/>
<circle cx="222.6" cy="149.3" r=".68"/>
<circle cx="222.6" cy="158.7" r=".68"/>
<circle cx="222.6" cy="154" r=".66"/>
<circle cx="222.6" cy="146.9" r=".66"/>
<circle cx="222.6" cy="156.3" r=".66"/>
<circle cx="235.7" cy="151.6" r=".66"/>
<circle cx="235.7" cy="142.2" r=".66"/>
<circle cx="235.7" cy="144.6" r=".66"/>
<circle cx="235.7" cy="149.2" r=".66"/>
<circle cx="235.7" cy="158.6" r=".66"/>
<circle cx="235.8" cy="154" r=".64"/>
<circle cx="235.8" cy="146.9" r=".64"/>
<circle cx="235.8" cy="156.3" r=".64"/>
<circle cx="222.6" cy="161" r=".68"/>
<circle cx="235.7" cy="161" r=".66"/>
</g>
<path d="M77.6 74.2l.7-.7 1.4 1.4 1.4-1.4 1.4 1.4 1.4-1.4 .8 .7M77.6 81.2l.7-.7 1.4 1.5 1.4-1.5 1.4 1.5 1.4-1.5 .8 .7M117.5 144.6v7" fill="none" stroke="#00f" stroke-width=".21"/>
<path d="M115.2 146.7v.3h4.7v-.3zM115.2 146.7v.3h4.7v-.3z" fill="#00f" stroke="#00f" stroke-width=".21"/>
<path d="M117.5 147l2.4 2.4h-4.7zM117.5 147l2.4 2.4h-4.7z" fill-rule="evenodd" fill="#00f" stroke="#00f" stroke-width=".21"/>
<g fill="#800000" stroke="#800000" stroke-width=".21">
<circle cx="145.7" cy="139.9" r=".42"/>
<circle cx="138.7" cy="165.7" r=".42"/>
<circle cx="145.7" cy="165.7" r=".42"/>
<circle cx="117.5" cy="154" r=".42"/>
<circle cx="44.6" cy="81.2" r=".42"/>
<circle cx="56.4" cy="81.2" r=".42"/>
<circle cx="49.4" cy="81.2" r=".42"/>
<circle cx="87" cy="81.2" r=".42"/>
<circle cx="77.6" cy="57.7" r=".42"/>
<circle cx="75.2" cy="74.2" r=".42"/>
<circle cx="68.2" cy="69.4" r=".42"/>
<circle cx="117.5" cy="139.9" r=".42"/>
<circle cx="256.2" cy="29.5" r=".42"/>
<circle cx="87" cy="74.2" r=".42"/>
<circle cx="244.4" cy="74.2" r=".42"/>
</g>
<path d="M216.3 57.7v7.1h7.1M44.7 69.5h30.6v11.7M87 74.2v7M228.1 67.1h2.3M44.7 81.2h11.7M131.7 140h-14.2v2.2M117.5 154h14.2M145.8 151.6v2.4" fill="none" stroke="#000080" stroke-width=".21"/>
<path d="M192.9 62.6h11.5v6.7h-11.5z" fill="#ffffb0"/>
<g fill="none" stroke="#800000" stroke-width=".21">
<path d="M192.8 62.5h11.7v6.9h-11.7zM209.2 67.1h.9M186.9 140h2.3M188 140v2.2M217.7 154h.9"/>
<circle cx="210.8" cy="67.1" r=".66"/>
<circle cx="217" cy="154" r=".64"/>
</g>
<g fill="none" stroke="#000" stroke-width=".21">
<path d="M188 64.8h3.3M188 67.1h3.3M205.9 64.8h3.3M205.9 67.1h3.3M188 142.2v2.4M188 151.6v4.8M188 163.4v4.7M188 175.2v4.6M188 186.9v2.3"/>
<circle cx="192" cy="64.8" r=".68"/>
<circle cx="192" cy="67.1" r=".66"/>
<circle cx="205.2" cy="64.7" r=".66"/>
<circle cx="205.2" cy="67.1" r=".64"/>
</g>
<path d="M225.7 34.3h-18.8v21.1h-18.9v9.4M30.6 46.1h-7.1v11.6M23.5 69.5h7.1M209.2 64.8h7.1M145.8 186.9v2.3h42.2" fill="none" stroke="#000080" stroke-width=".21"/>
<circle cx="216.2" cy="64.8" r=".42" fill="#800000" stroke="#800000" stroke-width=".21"/>
<g fill="#800000" stroke="#800000" stroke-width=".21">
<circle cx="164.5" cy="186.8" r=".42"/>
<circle cx="145.7" cy="175.1" r=".42"/>
<circle cx="30.5" cy="46" r=".45"/>
<circle cx="239.8" cy="116.4" r=".42"/>
<circle cx="251.5" cy="36.6" r=".42"/>
</g>
<path d="M188 156.4l-.6 .7 1.4 1.4-1.4 1.4 1.4 1.4-1.4 1.4 .6 .7M188 144.6l-.6 .8 1.4 1.3-1.4 1.5 1.4 1.3-1.4 1.5 .6 .6M188 179.8l-.6 .7 1.4 1.4-1.4 1.5 1.4 1.3-1.4 1.5 .6 .7M188 168.1l-.6 .7 1.4 1.4-1.4 1.4 1.4 1.5-1.4 1.3 .6 .8" fill="none" stroke="#00f" stroke-width=".21"/>
<g font-size="3.8" fill="#000080">
<text x="204.6" y="106.2">PS12018-A</text>
<text x="204.6" y="176.6">V7AT42P2-DB</text>
</g>
<text font-size="3.4" fill="#000080" x="77.6" y="127.3">PA</text>
<g font-size="3" fill="#000080">
<text x="218.6" y="68.8">MP</text>
<text x="164.6" y="127.5">+</text>
<text x="188" y="127.5">B2</text>
<text x="206.9" y="127.5">-</text>
<text x="225.7" y="127.5">U</text>
<text x="244.5" y="127.5">V</text>
<text x="263.3" y="127.5">W</text>
</g>
<g font-size="2.5" fill="#000080">
<text x="77.6" y="122.9">Q3</text>
<text x="218.6" y="183.9">http://liheming.jimdo.com</text>
<text x="265.7" y="183.9">V1.0</text>
<text x="265.7" y="188.6">1/1</text>
</g>
<g font-size="2.1">
<text x="45.1" y="20.8">1</text>
<text x="112.6" y="20.8">2</text>
<text x="180.1" y="20.8">3</text>
<text x="247.6" y="20.8">4</text>
<text x="13.4" y="41.9">D</text>
<text x="177.7" y="41.9">4</text>
<text x="177.7" y="39.5">5</text>
<text x="279.1" y="41.9">D</text>
<text x="124.8" y="45.5">1</text>
<text x="130.7" y="46.7">Vin</text>
<text x="142.7" y="46.7">Vout</text>
<text x="151.6" y="45.5">3</text>
<text x="177.7" y="46.7">2</text>
<text x="177.7" y="44.3">3</text>
<text x="43.7" y="51.3">1</text>
<text x="43.7" y="53.7">2</text>
<text x="47" y="53.7">7</text>
<text x="47" y="51.3">8</text>
<text x="139.4" y="51.6" transform="rotate(-90 139.4 51.6)">GND</text>
<text x="177.7" y="48.9">1</text>
<text x="43.7" y="56">3</text>
<text x="43.7" y="58.3">4</text>
<text x="47" y="58.3">5</text>
<text x="47" y="56">6</text>
<text x="138.3" y="57.7" transform="rotate(-90 138.3 57.7)">2</text>
<text x="194.2" y="65.4">2</text>
<text x="202.2" y="65.4">1</text>
<text x="194.2" y="67.7">4</text>
<text x="202.2" y="67.7">3</text>
<text x="13.4" y="86.5">C</text>
<text x="279.1" y="86.5">C</text>
<text x="13.4" y="131.1">B</text>
<text x="279.1" y="131.1">B</text>
<text x="224.8" y="138.2">1</text>
<text x="224.8" y="140.5">3</text>
<text x="224.8" y="142.9">5</text>
<text x="232.7" y="138.2">2</text>
<text x="232.7" y="140.5">4</text>
<text x="232.7" y="142.9">6</text>
<text x="224.8" y="145.2">7</text>
<text x="224.8" y="147.6">9</text>
<text x="224.8" y="149.9">11</text>
<text x="231.6" y="147.6">10</text>
<text x="231.6" y="149.9">12</text>
<text x="232.7" y="145.2">8</text>
<text x="224.8" y="152.3">13</text>
<text x="224.8" y="154.6">15</text>
<text x="231.6" y="152.3">14</text>
<text x="231.6" y="154.6">16</text>
<text x="224.8" y="157">17</text>
<text x="224.8" y="159.3">19</text>
<text x="224.8" y="161.6">21</text>
<text x="231.6" y="157">18</text>
<text x="231.6" y="159.3">20</text>
<text x="231.6" y="161.6">22</text>
<text x="168.3" y="166.4">P</text>
<text x="175.9" y="166.4">R</text>
<text x="176.4" y="173.4">S</text>
<text x="13.4" y="175.8">A</text>
<text x="196.3" y="174.6">Title</text>
<text x="279.1" y="175.8">A</text>
<text x="168.3" y="180.4">N</text>
<text x="176.1" y="180.4">T</text>
<text x="196.3" y="181.6">Size</text>
<text x="197.5" y="185.2">A4</text>
<text x="208" y="181.6">Number</text>
<text x="255.1" y="181.6">Revision</text>
<text x="196.3" y="188.6">Date:</text>
<text x="196.3" y="191">File:</text>
<text x="206.9" y="188.6">19-Oct-2012</text>
<text x="206.9" y="191">D:\</text>
<text x="215.6" y="191">\tu20120913\</text>
<text x="241.2" y="191">.ddDrawn By:</text>
<text x="243.3" y="188.6">Sheet</text>
<text x="243.8" y="191">b</text>
<text x="249.9" y="188.6">of</text>
<text x="45.1" y="194.6">1</text>
<text x="112.6" y="194.6">2</text>
<text x="180.1" y="194.6">3</text>
<text x="247.6" y="194.6">4</text>
</g>
<g font-size="2.1" fill="#800000">
<text x="19.5" y="27.9">P</text>
<text x="167.4" y="27.9">+24V</text>
<text x="180.8" y="27.9">+24V</text>
<text x="259.1" y="30.2">TH</text>
<text x="19.3" y="39.5">N</text>
<text x="155.9" y="36.1">24G</text>
<text x="268.7" y="40.7">+5V</text>
<text x="209" y="44.3">+24V</text>
<text x="273.2" y="60.7">FAN</text>
<text x="67.5" y="66.5">K</text>
<text x="84.8" y="71.3">+15V</text>
<text x="212.1" y="67.7">24G</text>
<text x="233.3" y="67.7">24G</text>
<text x="238.2" y="74.8">+5V</text>
<text x="200.6" y="94.7">+5V +15V</text>
<text x="211.2" y="94.7">1</text>
<text x="215.8" y="94.7">2</text>
<text x="220.6" y="94.7">3</text>
<text x="225.2" y="94.7">4</text>
<text x="243.1" y="94.7">G1'</text>
<text x="247.8" y="94.7">G2'</text>
<text x="252.5" y="94.7">G3'</text>
<text x="257.2" y="94.7">G4'</text>
<text x="261.9" y="94.7">G5'</text>
<text x="266.6" y="94.7">G6'</text>
<text x="271.3" y="94.7">G7'</text>
<text x="24.2" y="107.7">+5V</text>
<text x="252.1" y="103">7</text>
<text x="252.1" y="105.3">6</text>
<text x="252.1" y="107.7">5</text>
<text x="146.2" y="114.7">Us</text>
<text x="116.8" y="137">K</text>
<text x="144.9" y="137">P1</text>
<text x="214.9" y="138.2">1</text>
<text x="214.9" y="140.5">2</text>
<text x="214.9" y="142.9">4</text>
<text x="242.7" y="138.2">FAN</text>
<text x="242.7" y="140.5">TH</text>
<text x="214.9" y="145.2">3</text>
<text x="214.9" y="147.6">6</text>
<text x="214.9" y="149.9">7</text>
<text x="242.7" y="149.9">G5'</text>
<text x="242.7" y="147.6">G6'</text>
<text x="242.7" y="145.2">G7'</text>
<text x="111.9" y="154.6">RY</text>
<text x="213.7" y="154.6">Us</text>
<text x="214.9" y="152.3">5</text>
<text x="242.7" y="154.6">G2'</text>
<text x="242.7" y="152.3">G3'</text>
<text x="211.3" y="159.3">+15V</text>
<text x="212.3" y="157">+5V</text>
<text x="242.7" y="159.3">G1'</text>
<text x="242.7" y="157">G4'</text>
<text x="152.3" y="162.8">P</text>
<text x="183.8" y="166.4">R</text>
<text x="183.8" y="173.4">S</text>
<text x="183.8" y="180.4">T</text>
</g>
<g font-size="2.1" fill="#000080">
<text x="70.3" y="29.2">ZD2</text>
<text x="82" y="29.2">ZD3</text>
<text x="103.5" y="26.7">T1</text>
<text x="115" y="24.3">D5</text>
<text x="199.8" y="26">R53</text>
<text x="199.8" y="29.7">20K</text>
<text x="237.2" y="27.3">PS1</text>
<text x="115" y="31.3">DIODE</text>
<text x="126.9" y="31.2">C14</text>
<text x="126.9" y="33.4">68u/35V</text>
<text x="137.1" y="31.2">R15</text>
<text x="137.1" y="33.3">15K</text>
<text x="197.5" y="30.6">R54</text>
<text x="197.5" y="34.4">20K</text>
<text x="258.6" y="33.4">C33</text>
<text x="258.6" y="35.8">CAP</text>
<text x="30.6" y="37.7">R31</text>
<text x="30.6" y="41.5">2.1K</text>
<text x="52.4" y="38.4">R37</text>
<text x="52.4" y="40.7">360K</text>
<text x="82.3" y="40.6">DIODE</text>
<text x="84.7" y="38.2">D2</text>
<text x="176.4" y="36.1">CN5</text>
<text x="237.2" y="37.7">P181</text>
<text x="35.3" y="45.2">C27</text>
<text x="42.3" y="47.8">U2</text>
<text x="58.8" y="47.6">C29</text>
<text x="68" y="47.8">D10</text>
<text x="115" y="43.1">D9</text>
<text x="226.4" y="45.5">R56</text>
<text x="226.4" y="47.8">15K</text>
<text x="235.1" y="45.2">C34</text>
<text x="235.1" y="47.6">CAP</text>
<text x="271.1" y="47.8">R52</text>
<text x="26.6" y="52.5">R29</text>
<text x="115" y="50.1">DIODE</text>
<text x="164.6" y="49.7">C32</text>
<text x="164.6" y="51.8">CAP</text>
<text x="239.8" y="49.4">R55</text>
<text x="239.8" y="53.2">4.7K</text>
<text x="256" y="53.2">PS2</text>
<text x="271.1" y="50.1">470R</text>
<text x="26.6" y="54.9">51K</text>
<text x="68.2" y="56.5">R45</text>
<text x="79.9" y="56.5">R44</text>
<text x="99.9" y="59.3">Q2</text>
<text x="119.9" y="54.4">C16</text>
<text x="119.9" y="56.5">100u</text>
<text x="141.1" y="54.9">U1</text>
<text x="141.1" y="57.1">28M05</text>
<text x="223.6" y="54.9">Q4</text>
<text x="223.6" y="57.1">PNP</text>
<text x="24.2" y="64.3">R30</text>
<text x="42.3" y="61.9">5304</text>
<text x="68.2" y="60.3">200R</text>
<text x="79.9" y="60.3">22R</text>
<text x="90.1" y="61.9">R39</text>
<text x="90.1" y="64.3">1K</text>
<text x="97.5" y="61.6">K2225</text>
<text x="126.9" y="63.8">C17</text>
<text x="126.9" y="65.9">100u/25V</text>
<text x="192.8" y="61.9">CN10</text>
<text x="256" y="63.5">P181</text>
<text x="24.2" y="66.5">3K</text>
<text x="115" y="66.5">D13</text>
<text x="192.8" y="71.3">FAN</text>
<text x="47" y="73.4">D9</text>
<text x="77.6" y="72.9">R46</text>
<text x="77.6" y="76.7">120R</text>
<text x="92.4" y="73.7">R24 R25</text>
<text x="92.4" y="75.9">3R3</text>
<text x="97.1" y="75.9">3R3</text>
<text x="115" y="73.7">DIODE</text>
<text x="77.6" y="79.9">R47</text>
<text x="77.6" y="83.7">120R</text>
<text x="89.1" y="78.3">D4</text>
<text x="152.8" y="82.8">C24</text>
<text x="164.6" y="82.8">C23</text>
<text x="176.4" y="82.8">C22</text>
<text x="245.2" y="78.3">R7</text>
<text x="245.2" y="80.7">5.1k 5.1k 5.1k 5.1k 5.1k 5.1k 5.1k</text>
<text x="249.9" y="78.3">R6</text>
<text x="254.6" y="78.3">R5</text>
<text x="259.3" y="78.3">R4</text>
<text x="264" y="78.3">R3</text>
<text x="268.7" y="78.3">R2</text>
<text x="273.4" y="78.3">R1</text>
<text x="56.4" y="89.8">C30</text>
<text x="75.3" y="89.8">D10</text>
<text x="91.4" y="87.7">C13</text>
<text x="152.8" y="85.1">CAP</text>
<text x="164.6" y="85.1">CAP</text>
<text x="176.4" y="85.1">CAP</text>
<text x="49.4" y="94.5">C15</text>
<text x="89.1" y="90.1">220u/25V</text>
<text x="231.1" y="94.7">R8</text>
<text x="235.8" y="94.7">R9</text>
<text x="43" y="97.1">R34</text>
<text x="43" y="99.5">360K</text>
<text x="49.4" y="96.9">33u/25V</text>
<text x="159.9" y="101.6">C9</text>
<text x="171.6" y="101.6">C10</text>
<text x="183.4" y="101.6">C11</text>
<text x="231.1" y="97.1">1K</text>
<text x="235.8" y="97.1">1K</text>
<text x="240.5" y="97.1">R10</text>
<text x="240.5" y="99.5">1K</text>
<text x="89.1" y="104.1">D7</text>
<text x="122.3" y="105.7">R21</text>
<text x="159.9" y="103.9">22u/35V</text>
<text x="171.6" y="103.9">22u/35V</text>
<text x="183.4" y="103.9">22u/35V</text>
<text x="23.3" y="113.5">C12</text>
<text x="110.2" y="111.2">D8</text>
<text x="122.3" y="112.9">R22</text>
<text x="122.3" y="109.3">120R</text>
<text x="134" y="112.9">R23</text>
<text x="232.7" y="113.3">C18</text>
<text x="241.9" y="113.5">C19</text>
<text x="249.2" y="113.3">C20</text>
<text x="20.9" y="115.9">680u/10V</text>
<text x="110.2" y="118">DIODE</text>
<text x="122.3" y="116.3">120R</text>
<text x="134" y="116.3">62K</text>
<text x="232.7" y="115.7">CAP</text>
<text x="241.9" y="115.9">CAP</text>
<text x="249.2" y="115.7">CAP</text>
<text x="134" y="122.4">C26</text>
<text x="134" y="124.5">CAP</text>
<text x="93.8" y="137">D1</text>
<text x="228.1" y="134.7">CN4</text>
<text x="66.5" y="141.7">R26</text>
<text x="87" y="143.8">C25</text>
<text x="133.5" y="141.5">K1</text>
<text x="66.5" y="144">680R</text>
<text x="73.6" y="148.8">R16</text>
<text x="93.8" y="148.5">ZENER2</text>
<text x="96.2" y="146.1">ZD1</text>
<text x="119.9" y="146.1">D?</text>
<text x="119.9" y="148.5">DIODE</text>
<text x="146.5" y="144">THS2</text>
<text x="146.5" y="146.4">22R</text>
<text x="188.8" y="146.4">R14</text>
<text x="188.8" y="148.8">51k</text>
<text x="73.6" y="151.1">200R</text>
<text x="46.8" y="156">ZD5</text>
<text x="58.8" y="157.5">R51</text>
<text x="58.8" y="161.2">75K</text>
<text x="70.5" y="157.5">R50</text>
<text x="70.5" y="161.2">75K</text>
<text x="82.3" y="157.5">R49</text>
<text x="82.3" y="161.2">75K</text>
<text x="94.1" y="157.5">R42</text>
<text x="94.1" y="161.2">75K</text>
<text x="105.8" y="157.5">R38</text>
<text x="105.8" y="161.2">75K</text>
<text x="117.5" y="157.5">R32</text>
<text x="117.5" y="161.2">75K</text>
<text x="146.5" y="158.2">THS1</text>
<text x="146.5" y="160.5">22R</text>
<text x="188.8" y="158.2">R20</text>
<text x="188.8" y="160.5">51k</text>
<text x="46.8" y="162.6">ZENER2</text>
<text x="46.8" y="165.4">DS1</text>
<text x="127.7" y="162.8">R19</text>
<text x="127.7" y="165.2">75K</text>
<text x="167" y="162.8">D?</text>
<text x="65.9" y="173.9">R12</text>
<text x="77.6" y="173.9">R11</text>
<text x="105.6" y="172">ZD4</text>
<text x="115.2" y="169.7">C31</text>
<text x="115.2" y="172">CAP</text>
<text x="129.3" y="169.2">R13</text>
<text x="129.3" y="173">75K</text>
<text x="155.2" y="169.7">C4,5,6</text>
<text x="155.2" y="172">330u*3</text>
<text x="188.8" y="169.9">R33</text>
<text x="188.8" y="172.2">51k</text>
<text x="46.8" y="179.1">ZENER2</text>
<text x="49.1" y="176.7">ZD6</text>
<text x="51.5" y="174.1">LED</text>
<text x="64.2" y="179.2">R18</text>
<text x="65.9" y="177.6">13K</text>
<text x="77.6" y="177.6">13K</text>
<text x="105.6" y="174.3">151</text>
<text x="155.2" y="179.1">C1,2,3</text>
<text x="64.2" y="181.6">13K</text>
<text x="65.9" y="185.6">R17</text>
<text x="77.6" y="185.6">R28</text>
<text x="89.3" y="185.6">R27</text>
<text x="91.4" y="180.4">Q1</text>
<text x="91.4" y="182.8">FS2KM</text>
<text x="101.1" y="185.6">R36</text>
<text x="112.9" y="185.6">R35</text>
<text x="124.6" y="185.6">R41</text>
<text x="139.4" y="181.6">R40</text>
<text x="139.4" y="184">13K</text>
<text x="155.2" y="181.4">330u*3</text>
<text x="167" y="184">RM25TN-2H</text>
<text x="188.8" y="181.6">R43</text>
<text x="188.8" y="184">51K</text>
<text x="65.9" y="189.4">13K</text>
<text x="77.6" y="189.4">13K</text>
<text x="89.3" y="189.4">13K</text>
<text x="101.1" y="189.4">13K</text>
<text x="112.9" y="189.4">13K</text>
<text x="124.6" y="189.4">13K</text>
<text x="146.5" y="188.6">R48</text>
<text x="146.5" y="191">51K</text>
</g>
</svg>
